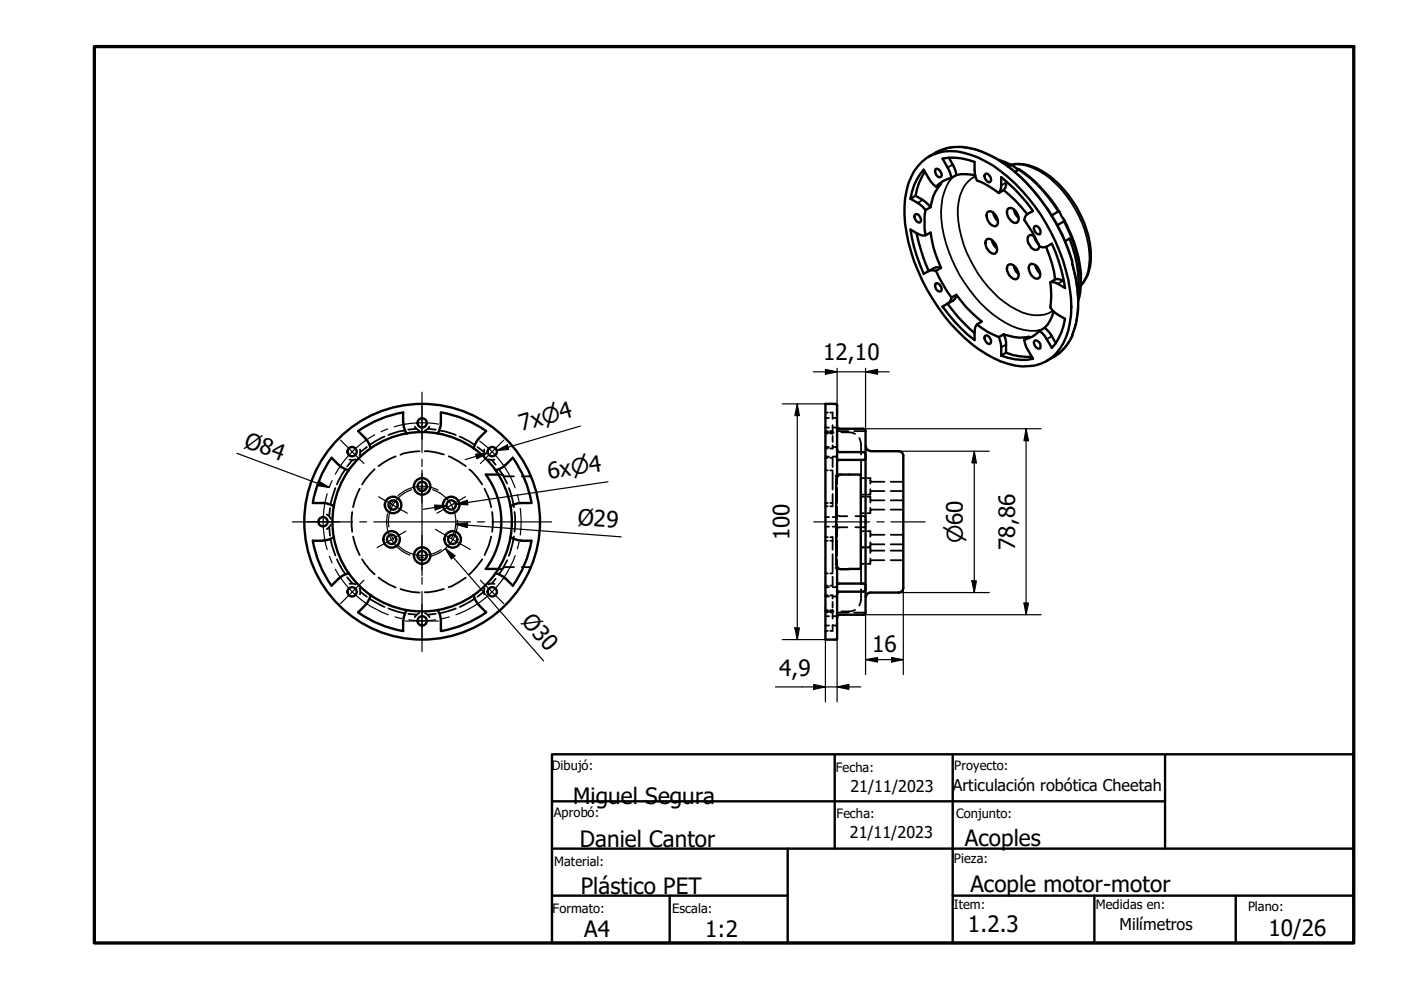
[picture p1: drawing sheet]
<svg xmlns="http://www.w3.org/2000/svg" width="297mm" height="210mm" viewBox="0 0 297 210" stroke-linecap="round" stroke-linejoin="round" font-family="sans-serif">
<!-- layer: Oculto (ISO) -->
<circle cx="112.3" cy="101" r=".19" fill="#000"/>
<g fill="none" stroke="#000" stroke-width=".38">
<path d="M73.2 99.6l-1.8 3.1M74.7 97.5l-1.1 1.4M75.4 97.4l-.7 .2-.6-.2M76.3 95.3l.1 .5-.2 .7M77.8 94.8l-1.4 1.1M79.4 99.5l-1 1-1.6 2.2M81.5 92.6l-3 1.7M83.9 96.7l-1.4 .7-2.2 1.4M85.7 91.3l-1.1 .2-2.2 .7M87.9 90.5l.4 .4 .6 .4M88.3 90.9l-1.7 .2M89 95.7l-3.3 .4-.8 .3"/>
<path d="M90 95.7l2.5 .2 1.6 .5M90.7 90.9l1.7 .2M91.1 90.5l-.4 .4-.6 .4M93.3 91.3l1.1 .2 2.2 .7M95.1 96.7l2.1 1.1 1.5 1M97.5 92.6l3 1.7M99.5 99.5a13 13 0 0 1 2.7 3.2M101.2 94.8l1.4 1.1M102.7 95.3v1.2M103.6 97.4l.7 .2 .5-.2M104.3 97.5l.8 1M105.9 99.6l.7 1 .9 1.9"/>
<path d="M175 99.7h.5M175 95.1h.5M175 91.9h.5M175 97.1h.5M175 91.4h.5M175 87.5h.5M175 90.6h.8M175 88.6h.8M175 96.8h.8M175 94.8h.8M175 91.7h1.7M176 99.7h.5"/>
<path d="M176 87.5h.5v1.3M176 97.1h.5v1.9M176 91.4h.5M176.5 92.4v1.3M176.5 90.1v1.8h-.5M176.5 94.4v.7h-.5M176.5 100v3.8M176.5 90.6l.9 .1M176.5 88.6h.9M176.5 96.8h.9M177.4 94.7l-.9 .1M177.4 90.8l.1 .1"/>
<path d="M177.4 96.9l.1 .2M177.5 91.4h2.4M177.5 97.6h.1M177.5 88.4l-.1 .1M177.5 94.5l-.1 .2M177.7 97.6h.1M178.4 91.7h2.3l.6 .3M181.1 91.4h2.4M182.2 92.9l.4 1.2v2.3M182.6 97.4v4.4M69.3 109.1l.4 .3 .4 .6M69.8 111.8l.2 1.8"/>
<path d="M70 107.7l-.2 1.7M70.1 114.4l1 3.4M70.1 111.2l-.4 .7-.4 .3M71.1 103.5l-1 3.3M71.4 118.6l1.8 3M74.7 108.6l-.2 1.2 .2 2.9M74.9 113.8l.8 2.7 .6 1.2M76.3 103.6l-1.2 2.8-.2 1.1M76.8 118.6l1.6 2.2 1 1M102.2 118.6l-1.1 1.5-1.6 1.7M102.7 103.6a12.2 12.2 0 0 1 1.4 3.9M104.1 113.8l-.5 1.9-.9 2"/>
<path d="M104.3 108.6a11.6 11.6 0 0 1 0 4.1M105.6 100.6h.3M106.2 100.6h.4l.1 .2M107 100.9l2 .1M107.5 118.8l-1.6 2.9M107.9 103.5l.7 2.4 .4 1.6M109 113.8l-1.1 4M109.1 108.6l.1 1.1-.1 3M112.4 100.9l-1.8 .1M112.5 100.9h.1M175 107.4h.5M175 113.9h.5"/>
<path d="M175 114.7h.5M175 106.7h.5M175 111.7h.8M175 109.6h.8M176 113.9h.5v.2M176 114.7h.5M176 106.7h.5M176.5 104.7v2.2M176.5 107.1v.3h-.5M176.5 114.4v2.2M176.5 117.5v3.8M176.5 111.7h.9"/>
<path d="M177.4 109.6h-.9M177.4 111.8l.1 .1M177.5 109.1l.1 .2M177.5 101v1.7M177.5 103.4v3.3M177.5 107.5v2.6M177.5 111.2v2.6M177.5 114.6v3.2M177.5 118.7v1.5M177.5 109.4l-.1 .1M177.6 112l-.1 .2M177.8 109.4h1.8"/>
<path d="M179.6 111.8l-1.8 .1M181.4 109.4h1.8l.3 .3M182.6 103v4.4M182.6 108.4v4.4M182.6 114v4.3M182.6 119.4v4.5M182.6 105.3h.6M182.6 108.8h.6M182.6 116h.6M182.6 119.5h.6M182.6 101.4h.6M182.6 104.9h.6"/>
<path d="M182.6 112.6h.6M182.6 116.1h.6M183.5 111.6l-.3 .2h-1.8M183.5 110.1v1M183.9 101.4h.6v1.1M183.9 105.3h.6v1.2M183.9 112.6h.6v1.2M183.9 116h.6M183.9 116.1h.6M184.5 115v2.3M184.5 103.7v1.2h-.6M184.5 107.7v1.1h-.6"/>
<path d="M184.5 118.4v1.1h-.6M184.5 116.5l.1 .1M184.5 113.1l.1 .2M184.5 105.8l.1 .2M184.5 101.9l.1 .1M184.6 118.9l-.1 .1M184.6 115.5l-.1 .2M184.6 108.2l-.1 .1M184.6 104.3l-.1 .1M184.7 116.7h2.8M184.7 115.4h2.8M184.7 113.3l2.8 .1"/>
<path d="M184.7 106l2.8 .1M184.7 102.1h2.8M187.5 118.8h-2.8M187.5 108l-2.8 .1M187.5 104.1l-2.8 .1M188.8 118.8h2.7M188.8 116.7h2.7M188.8 115.4h2.7M188.8 113.4h2.7M188.8 108h2.7M188.8 106.1h2.7M188.8 104.1h2.7"/>
<path d="M188.8 102.1h2.7M73.6 122.4l1.1 1.3M74.1 123.8l.6-.1 .7 .2M76.2 124.7l.2 .7-.1 .6M76.4 125.4l1.4 1.1M78.5 127l3 1.7M80.3 122.5l2.2 1.4 1.4 .7M82.4 129l3.3 1M84.9 124.9l2.5 .6 1.6 .1M86.6 130.1l1.7 .2M88.9 130l-.6 .4-.4 .4M90.1 130l.6 .4 .4 .4"/>
<path d="M92.4 130.1l-1.7 .2M94.1 124.9l-1.6 .4-2.5 .3M96.6 129l-3.3 1M98.7 122.5l-2.9 1.8-.7 .2M100.5 127l-3 1.7M102.6 125.4l-1.4 1.1M102.7 124.7v1.3M104.8 123.8l-.5-.1-.7 .2M105.1 122.7l-.8 1M105.6 120.7h.3M105.7 120.6h.2M106.2 120.7h.3"/>
<path d="M106.7 120.4l-.1 .2h-.4M109 120.2l-2 .1M110.6 120.2l1.8 .1M112.5 120.4h.1M175 129.4h.5M175 126.2h.5M175 121.6h.5M175 133.8h.5M175 129.8h.5M175 124.2h.5M175 132.6h.8M175 130.7h.8"/>
<path d="M175 126.5h.8M175 124.5h.8M175 129.6h1.7M176 129.4h.5M176 126.2h.5v.7M176 121.6h.5M176 129.8h.5M176.5 122.3v1.9h-.5M176.5 127.6v1.2M176.5 129.3v1.9M176.5 132.5v1.3h-.5M176.5 132.6l.9 .1"/>
<path d="M176.5 126.5h.9M177.4 130.6l-.9 .1M177.4 124.4l-.9 .1M177.4 132.8l.1 .1M177.4 126.6l.1 .1M177.5 129.9h2.4M177.5 123.7h.1M177.5 130.4l-.1 .1M177.5 124.2l-.1 .2M177.7 123.7h.1M181.1 129.9h2.4M181.3 129.3l-.6 .3h-2.3"/>
<path d="M182.6 124.9v2.3l-.4 1.2"/>
</g>
<!-- layer: Visible (ISO) -->
<g fill="none" stroke="#000" stroke-width=".51">
<path d="M195.5 34.3a9.5 9.5 0 0 1 8.9-1.9 24.4 24.4 0 0 1 12.3 8 40.4 40.4 0 0 1 10.4 22.8 15.3 15.3 0 0 1-3.3 11.8 9.5 9.5 0 0 1-10.1 2.1 27.2 27.2 0 0 1-12.2-8.5 40.5 40.5 0 0 1-9.7-23 14 14 0 0 1 3.7-11.3zM196.1 36.4a13.3 13.3 0 0 0-2 5.1M196.9 33.2a11.7 11.7 0 0 1 12.2-.7 32.7 32.7 0 0 1 13.9 13.3 35 35 0 0 1 5.3 14.4 20.4 20.4 0 0 1-1 11.1M198.4 35.8a1.25 1.25 0 0 1 1.1 1.7 1.11 1.11 0 0 1-1.2-1.5zM198.4 39.6l1.1-.6a8.9 8.9 0 0 0-2.2 4.9M198.4 39.6a9.2 9.2 0 0 1-2.6-3.6 11.8 11.8 0 0 0-2.8 6.1M201.2 33.4a8.4 8.4 0 0 1 1.6 3.7M201.7 37.7a10.5 10.5 0 0 0-1.9-4.1 12.3 12.3 0 0 1 6.8 .7 7.4 7.4 0 0 0 .5 4 17.5 17.5 0 0 1 4.7 2.6M201.7 37.7a6.5 6.5 0 0 0-3.3 1.9M202.8 37.1a9.2 9.2 0 0 1 4 .1M202.8 37.1l-1.1 .6M208.8 37l.2-.1a1.08 1.08 0 0 1 1 .6 1.08 1.08 0 0 1-.2 1.1 1.36 1.36 0 0 1-1-1.6z"/>
<path d="M211.7 33.9l2.9 1.1M213.3 38.5a2.03 2.03 0 0 1-.5 1.8M213.7 35.3l.7-.3 1.7 .9-.9 .5M214.4 35a9.2 9.2 0 0 1 7.3 1.8 22.5 22.5 0 0 1 9.6 17.5 9.1 9.1 0 0 1-2.1 6.3M216.1 35.9a29.6 29.6 0 0 1 8.6 9.1M193 42.1a7.5 7.5 0 0 1 3.2 2.4M193.9 45.6l.2-.2a1.08 1.08 0 0 1 1 .7 1.08 1.08 0 0 1-.2 1.1 1.36 1.36 0 0 1-1-1.6zM194.1 41.5a9.2 9.2 0 0 1 3.2 2.4M194.1 41.5l-1.1 .6M194.3 49.4l1.3 4.9 1.3 3.2M196.2 44.5a18.7 18.7 0 0 0 0 5.4M196.2 49.9l1.1-.6a24.3 24.3 0 0 0 2.2 7.5"/>
<path d="M196.2 49.9a4 4 0 0 1-3.2-1.2 34 34 0 0 0 2.8 9.4l1.1-.7M196.9 57.4l.5-.1 1 .1M197.3 43.9l-1.1 .6M198.4 57.4l1.6 3 1.7 2.7M199.5 56.8a2.44 2.44 0 0 0-2.6 .6M199.5 56.8l-1.1 .6M209.2 50.8a1.04 1.04 0 0 1 1.4 .4 1.76 1.76 0 0 1 .4 2.6 2.07 2.07 0 0 1-2.1-2.3zM209.4 44.9a1.06 1.06 0 0 1 1.5 .5 1.81 1.81 0 0 1 .3 2.5 2.07 2.07 0 0 1-1.8-3zM210.3 50.9a2.78 2.78 0 0 0 1.1 1.8M210.6 45.1a3.1 3.1 0 0 0 1 1.7M211.8 40.9a4.3 4.3 0 0 0 .5-3.3 33.3 33.3 0 0 1 6.7 7.1 2.15 2.15 0 0 0-1.8 1.9 28.7 28.7 0 0 1 3.2 5.7 2.44 2.44 0 0 0 2.6-.6 35.1 35.1 0 0 1 2.8 9.4 3.9 3.9 0 0 0-3.1-1.2M212.8 40.3a29 29 0 0 1 5 5.1"/>
<path d="M212.8 40.3l-1 .6M213.7 56.2a1.66 1.66 0 0 1 2.1 1.4 1.07 1.07 0 0 1-.5 1.6 2.22 2.22 0 0 1-1.6-3zM213.7 44.2a1.66 1.66 0 0 1 2.1 1.4 1.07 1.07 0 0 1-.5 1.7 2.22 2.22 0 0 1-1.6-3.1zM214.9 56.3a2.41 2.41 0 0 0 1.1 1.8M214.9 44.4a2.41 2.41 0 0 0 1.1 1.7M218.4 56.1a1.26 1.26 0 0 1 1.8 .8 1.63 1.63 0 0 1 0 2.1 1.98 1.98 0 0 1-2.1-2.2zM219.3 48.1l.2-.2a1.25 1.25 0 0 1 1 1.7 1.16 1.16 0 0 1-1.2-1.5zM219.3 50.1a2.77 2.77 0 0 0 .9 1.7M219.4 50.2a.85 .85 0 0 0-1.1-.3 .85 .85 0 0 0-.4 1.1l.1 .5a2.09 2.09 0 0 0 1.8 1.5l.3-.1 .2-.8M219.5 56.2l.1 .5 .9 1.3M221.8 52.4a26 26 0 0 1 1.9 6.8M222.7 59.9a18.7 18.7 0 0 1 0 5.3 6.7 6.7 0 0 0 3.1 2.4 11.8 11.8 0 0 1-2.8 6.2 9.2 9.2 0 0 0-2.6-3.7"/>
<path d="M222.9 45.7l1.4-.8 .4 .2 1 1.7-1.5 .9M223.7 59.2a2.34 2.34 0 0 1 1.9 .5M223.7 59.2l-1 .7M225.6 46.6a27.7 27.7 0 0 1 3.6 13.4 11.2 11.2 0 0 1-.6 3.8M225.8 51.2l1-.6a24.2 24.2 0 0 1 1.7 11.6M227.3 55.3h.1M198.4 60a1.25 1.25 0 0 1 1.1 1.8 1.12 1.12 0 0 1-1.1-.6 1.12 1.12 0 0 1 0-1.2zM200.9 64.4l-1.1 .6a33 33 0 0 0 6.8 7.1 4.2 4.2 0 0 1 .5-3.3M200.9 64.4a33.8 33.8 0 0 0 5.7 6.2M201.7 63.1l-.4 1-.4 .3M202.8 62.5a26.2 26.2 0 0 0 5.4 5.7l-1.1 .6M202.8 62.5a2.17 2.17 0 0 1-1.9 1.9"/>
<path d="M202.8 62.5l-1.1 .6M207.1 68.8a15.2 15.2 0 0 0 4.7 2.7M208.8 71.3l.2-.1a1.08 1.08 0 0 1 1 .6 1.08 1.08 0 0 1-.2 1.1 1.36 1.36 0 0 1-1-1.6zM211.8 71.5a7.4 7.4 0 0 1 .5 3.9M212.8 70.9a10.3 10.3 0 0 0 5.4 .5l-1 .6M212.8 70.9a5.9 5.9 0 0 1 .5 3.9M212.8 70.9l-1 .6M213.3 74.8a13.2 13.2 0 0 0 5.5 .9M213.3 74.8l-1 .6M217.2 72a8.4 8.4 0 0 0 1.8 4 11.1 11.1 0 0 1-6.7-.6M219.3 72.4l.2-.2a1.25 1.25 0 0 1 1 1.7 1.16 1.16 0 0 1-1.2-1.5zM220.4 70.1a6 6 0 0 1-3.2 1.9"/>
<path d="M221.5 69.5a8 8 0 0 1 2.3 3.2M221.5 69.5l-1.1 .6M223.4 66a7.3 7.3 0 0 1-1.9 3.5M227.3 71.3a10.2 10.2 0 0 1-5.4 5.2M73.9 99.7l-.9-.3a8.3 8.3 0 0 1-2.7-2.3 23.5 23.5 0 0 0-4 9.5M75.9 91.4l1.6 1.5M77.5 93l.8 1.1 .3 1M85.5 89.6v-2.2a23.5 23.5 0 0 0-9.6 4M85.5 89.7l.2 .9 .5 1.3M86.2 91.9a19 19 0 0 0-15.3 14.6 19 19 0 0 0 7.7 19.7M86.2 91.9a19 19 0 0 1 14.2 3.2M93.5 87.5v2.1"/>
<path d="M93.5 89.7l-.3 1.4-.4 .8M93.5 87.4a23.5 23.5 0 0 1 9.6 4M100.4 95.1a19 19 0 0 1 0 31.1M101.6 93l-.6 .7-.5 1.4M103.1 91.4l-1.6 1.5M105.1 99.7l.9-.3a8.1 8.1 0 0 0 2.7-2.3 23.2 23.2 0 0 1 4 9.5M177.2 85.6h-2.2v50h2.3l.2-.2M177.3 85.7l.2 .2M177.5 90.5l.3 .4h5.2l.3 .1 .2 .3v38.7l-.3 .3h-5.2l-.4 .2-.1 .3M177.5 95.3l.1 .4 .4 .2h5.2a1.63 1.63 0 0 1 .2 1.6l-5.6 .1-.3-.2M177.5 85.9v15.1M183.6 94.6a.98 .98 0 0 0 1 1"/>
<path d="M184.5 95.7h6a.98 .98 0 0 1 1 1v27.9M66.3 114.6a23.2 23.2 0 0 0 4 9.6 8.1 8.1 0 0 1 2.7-2.3l.9-.3M66.4 106.7h2.1M66.4 114.7h2.1M68.5 106.7l1.4 .2 .9 .5M70.8 113.9l-1.4 .6-.9 .1M105.7 100.6h-2.7a16.8 16.8 0 0 1 0 20h2.7M108.3 113.9l.8 .4 1.4 .3M110.5 114.7h2.1M112.6 106.7a7.7 7.7 0 0 0-3.5 .2l-.8 .5M112.7 114.6a23.5 23.5 0 0 1-4 9.6 8.3 8.3 0 0 0-2.7-2.3l-.9-.3M177.2 100.9l.3 .1"/>
<path d="M177.5 101l-.2 .6v18.1l.2 .5M177.5 101l.5-.4h4.5v20l-4.2 .1-.6-.1-.2-.4M75.9 129.8a23.5 23.5 0 0 0 9.6 4v-2.1M77.5 128.3l-1.6 1.5M78.6 126.2l-.6 1.3-.5 .8M78.6 126.2a19 19 0 0 0 21.8 0M86.2 129.4l-.4 .8-.3 1.4M92.8 129.4l.4 .8a7.7 7.7 0 0 1 .3 3.6M100.5 126.2l.2 .9 .9 1.2M101.5 128.3l1.6 1.5M103.1 129.8a23.5 23.5 0 0 1-9.6 4M177.5 120.3l-.3 .1"/>
<path d="M177.5 123.8l5.8-.1a1.41 1.41 0 0 1-.1 1.7h-5.4l-.3 .6M177.5 120.2v15.2M184.6 125.6a.98 .98 0 0 0-1 1M191.5 124.7a.98 .98 0 0 1-1 .9h-6"/>
<circle cx="74.6" cy="95.8" r=".98"/>
<circle cx="89.5" cy="89.7" r=".98"/>
<circle cx="104.4" cy="95.8" r=".98"/>
<circle cx="68.5" cy="110.6" r=".98"/>
<circle cx="83" cy="114.4" r=".98"/>
<circle cx="83" cy="114.4" r="1.75"/>
<circle cx="83.3" cy="107.1" r=".98"/>
<circle cx="83.3" cy="107.1" r="1.75"/>
<circle cx="89.5" cy="110.6" r="25"/>
<circle cx="89.5" cy="117.8" r=".98"/>
<circle cx="89.5" cy="103.1" r=".98"/>
<circle cx="89.5" cy="103.1" r="1.75"/>
<circle cx="89.5" cy="117.8" r="1.75"/>
<circle cx="95.7" cy="107.1" r=".98"/>
<circle cx="95.7" cy="107.1" r="1.75"/>
<circle cx="96" cy="114.4" r=".98"/>
<circle cx="96" cy="114.4" r="1.75"/>
<circle cx="74.6" cy="125.5" r=".98"/>
<circle cx="89.5" cy="131.6" r=".98"/>
<circle cx="104.4" cy="125.5" r=".98"/>
</g>
<circle cx="177.5" cy="101" r=".25" fill="#000"/>
<!-- layer: Visible fina (ISO) -->
<g fill="none" stroke="#000" stroke-width=".38">
<path d="M198.5 32.3a10.1 10.1 0 0 1 8.1-.6 27.6 27.6 0 0 1 13.6 10.1 39.3 39.3 0 0 1 7.1 13.9v.4l.1-.1M202 37.6a11.6 11.6 0 0 0-2.4 8.9 29.6 29.6 0 0 0 13.6 21.9 10.6 10.6 0 0 0 7.5 1.5M202 34.9l-1.1 .6M206.8 37.4a6.6 6.6 0 0 0-3.5 5.4 21.6 21.6 0 0 0 3.2 13.8 22.5 22.5 0 0 0 10.3 9.7 7.1 7.1 0 0 0 6.5-.4M212 34.1l2.2 .9M213.3 38.7l-1 .6M214.4 35a9.5 9.5 0 0 1 7 1.9 23.8 23.8 0 0 1 9.6 18 8.6 8.6 0 0 1-1.8 5.6M216 36a28.5 28.5 0 0 1 8.3 8.9M195.6 42.4l-1 .6M210.8 51.3l.4 .9M210.9 45.4l.6 .9M215.3 56.7l.5 .9"/>
<path d="M215.3 44.7l.5 .9M219.9 56.6l.5 .8M225.4 59.5l-1.1 .7M225.6 47a26 26 0 0 1 3.3 15.1l-.3 1.4M227.3 56.1a23.7 23.7 0 0 1 0 14.9 8.5 8.5 0 0 1-3.8 4.6M213.3 73.1l-1 .5M223 71.3l-1.1 .6M227.4 70.9l-.1 .1"/>
</g>
<!-- layer: Borde (ISO) -->
<path d="M20 9.9h267v190h-267z" fill="none" stroke="#000" stroke-width=".7"/>
<path d="M117 159.9h170v40h-170zM177 159.9v20M202 159.9v40M247 159.9v20M117 169.9h130M117 179.9h170M167 179.9v20M117 189.9h50M142 189.9v10M202 189.9h85M232 189.9v10M262 189.9v10" fill="none" stroke="#000" stroke-width=".51"/>
<!-- layer: Marca de centro (ISO) -->
<g fill="none" stroke="#000" stroke-width=".25">
<path d="M72.2 93.3l5 5M89.5 99.7v7M89.5 86.1v7M89.5 83.2v12.7M89.5 97.4v1.5M106.8 93.3l-4.9 5M62 110.7h12.7M65 110.7h7M76.3 110.7h1.4M79.2 110.7h20.6M80.3 105.3l6.1 3.5M86 112.6l-6.1 3.5"/>
<path d="M89.5 113.5v8.5M89.5 100.4v20.5M92.3 112.2l7.4 4.3M98.7 105.3l-6.1 3.5M101.2 110.7h1.5M104.3 110.7h12.7M77.2 123l-5 5M86 131.7h7M89.5 128.1v7.1M89.5 122.4v1.5M89.5 125.4v12.7M101.9 123l4.9 5"/>
</g>
<!-- layer: Eje (ISO) -->
<g fill="none" stroke="#000" stroke-width=".25">
<path d="M79.4 92.2a21 21 0 0 0-8.3 8.4M82.2 91l-1.4 .5M93 89.9a21 21 0 0 0-9.4 .6M101.7 93.5a21 21 0 0 1 7.5 9.9M69.4 104.7a21 21 0 0 0 0 11.8M69.8 118l.6 1.3M70.4 101.9l-.6 1.4M82.2 109a7.5 7.5 0 0 0 4.7 8.7M82.8 113.2l.7 1.3M83.4 106.2l-.8 1.3M84.5 115.7a7.1 7.1 0 0 0 9 .8M87.3 103.8a7.1 7.1 0 0 0-4.9 7.9"/>
<path d="M88.4 118.1h1.5M88.8 103.5h1.5M91.7 103.8a7.1 7.1 0 0 1 4.9 6.6M92.9 103.9a7.5 7.5 0 0 0-8.5 1.2M97 110.3a7.5 7.5 0 0 1-5.6 7.6M109.2 117.8a21 21 0 0 1-12.5 12.5M109.7 104.9l.3 1.4M110 114.9l-.3 1.5M110.3 107.8a21 21 0 0 1 0 5.6M172.5 110.7h11.9M185.9 110.7h1.6M188.9 110.7h7.3"/>
<path d="M71.1 120.7a21 21 0 0 0 6.2 7M77.3 127.7a21 21 0 0 0 5 2.6M83.7 130.8l1.5 .4M86.7 131.4a21 21 0 0 0 5.6 0M95.3 130.8l-1.5 .4"/>
</g>
<!-- layer: Cota (ISO) -->
<g fill="none" stroke="#000" stroke-width=".25">
<path d="M172.5 78.8h16M175 78.3l2.5 .5-2.5 .5zM177.5 78.1v7.8M183.5 78.8l2.6-.5v1zM183.5 78.1v13.3M50.2 96.1l19.6 7.2M100.8 96.3l2.6-.3-2.2 1.3zM103.4 96l-4.8 1.4M105.3 95.5l2.3-1.2 .2 1zM123.1 90.3l-17.8 5.2 2.4-.7M165.9 85.6h9.1M169 85.6l.5 2.5h-1z"/>
<path d="M169 85.6v50M183 90.9h37.7M190.6 95.7h19.1M206.6 95.7l.4 2.4h-.9zM206.6 95.7v29.9M217.6 90.9l.5 2.5h-1zM217.6 90.9v39.4M67.6 102l2.2 1.3-2.6-.3zM92.1 107.1l2.6 .1-2.4 .9zM94.4 116.3l2.1 1.5-.8 .7zM94.4 116.3l20.9 23.8M94.7 107.2l-5 .8"/>
<path d="M96.6 111.2l2.5-.4v1.1zM96.6 111.2l35.1 2.6M96.6 110.4v.1M96.6 110.7l-.2 1.8-.7 1.6M96.6 106.9l2.5-.8 .1 .9zM128.9 102.1l-32.3 4.8 2.5-.3M165.9 135.6h11.3M168.5 133.1h1l-.5 2.5zM175 135.6v13.2M177.5 135.4v13.4M183 130.3h37.7M183.5 139.9l2.6-.5v1z"/>
<path d="M183.5 129.9v13.1M183.5 139.9h8M189 139.4l2.5 .5-2.5 .5zM190.6 125.6h19.1M191.5 124.6v18.4M206.1 123.2h.9l-.4 2.4zM217.1 127.9h1l-.5 2.4zM164.4 145.6h18.1M172.5 145.1l2.5 .5-2.5 .5zM177.5 145.6l2.5-.5v1z"/>
</g>
<g fill="#000">
<path d="M175 78.3l2.5 .5-2.5 .5z" fill-rule="evenodd"/>
<path d="M183.5 78.8l2.6-.5v1z" fill-rule="evenodd"/>
<path d="M100.8 96.3l2.6-.3-2.2 1.3z" fill-rule="evenodd"/>
<path d="M105.3 95.5l2.3-1.2 .2 1z" fill-rule="evenodd"/>
<path d="M169 85.6l.5 2.5h-1z" fill-rule="evenodd"/>
<path d="M206.6 95.7l.4 2.4h-.9z" fill-rule="evenodd"/>
<path d="M217.6 90.9l.5 2.5h-1z" fill-rule="evenodd"/>
<path d="M67.6 102l2.2 1.3-2.6-.3z" fill-rule="evenodd"/>
<path d="M92.1 107.1l2.6 .1-2.4 .9z" fill-rule="evenodd"/>
<path d="M94.4 116.3l2.1 1.5-.8 .7z" fill-rule="evenodd"/>
<path d="M96.6 106.9l2.5-.8 .1 .9z" fill-rule="evenodd"/>
<path d="M96.6 111.2l2.5-.4v1.1z" fill-rule="evenodd"/>
<path d="M168.5 133.1h1l-.5 2.5z" fill-rule="evenodd"/>
<path d="M183.5 139.9l2.6-.5v1z" fill-rule="evenodd"/>
<path d="M206.1 123.2h.9l-.4 2.4z" fill-rule="evenodd"/>
<path d="M217.1 127.9h1l-.5 2.4z" fill-rule="evenodd"/>
<path d="M172.5 145.1l2.5 .5-2.5 .5z" fill-rule="evenodd"/>
<path d="M177.5 145.6l2.5-.5v1z" fill-rule="evenodd"/>
<path d="M189 139.4l2.5 .5-2.5 .5z" fill-rule="evenodd"/>
</g>
<g font-size="4.8">
<text x="174.5" y="76.4">12,10</text>
<text x="51.6" y="94.7" transform="rotate(20 51.6 94.7)">Ø84</text>
<text x="110.6" y="91.5" transform="rotate(-16 110.6 91.5)">7x⌀4</text>
<text x="116.3" y="101.6" transform="rotate(-9 116.3 101.6)">6x⌀4</text>
<text x="122.4" y="111.3" transform="rotate(4 122.4 111.3)">Ø29</text>
<text x="167.4" y="114.6" transform="rotate(-90 167.4 114.6)">100</text>
<text x="215.2" y="116.6" transform="rotate(-90 215.2 116.6)">78,86</text>
<text x="110.4" y="131.9" transform="rotate(49 110.4 131.9)">Ø30</text>
<text x="165.2" y="143.2">4,9</text>
<text x="184.9" y="138.3">16</text>
<text x="121.5" y="170.5">Miguel Segura</text>
<text x="122.9" y="179.6">Daniel Cantor</text>
<text x="204.5" y="179.4">Acoples</text>
<text x="123.1" y="189.5">Plástico PET</text>
<text x="205.7" y="189.2">Acople motor-motor</text>
<text x="205.2" y="197.7">1.2.3</text>
<text x="123.8" y="198.6">A4</text>
<text x="149.5" y="198.7">1:2</text>
<text x="268.9" y="198.5">10/26</text>
</g>
<text font-size="4.6" x="204.2" y="115.2" transform="rotate(-90 204.2 115.2)">⌀60</text>
<g font-size="3.4">
<text x="180.3" y="167.9">21/11/2023</text>
<text x="202" y="167.7">Articulación robótica Cheetah</text>
<text x="180.1" y="177.6">21/11/2023</text>
<text x="237.4" y="197.1">Milímetros</text>
</g>
<g font-size="2.7">
<text x="117" y="163.4">Dibujó:</text>
<text x="177.2" y="163.6">Fecha:</text>
<text x="202.3" y="163.3">Proyecto:</text>
<text x="117.4" y="173.3">Aprobó:</text>
<text x="177.4" y="173.5">Fecha:</text>
<text x="202.7" y="173.5">Conjunto:</text>
<text x="117.5" y="183.6">Material:</text>
<text x="202.2" y="183">Pieza:</text>
<text x="117.2" y="193.6">Formato:</text>
<text x="142.5" y="193.6">Escala:</text>
<text x="202.2" y="192.6">Item:</text>
<text x="232.3" y="192.7">Medidas en:</text>
<text x="264.6" y="193.1">Plano:</text>
</g>
</svg>
